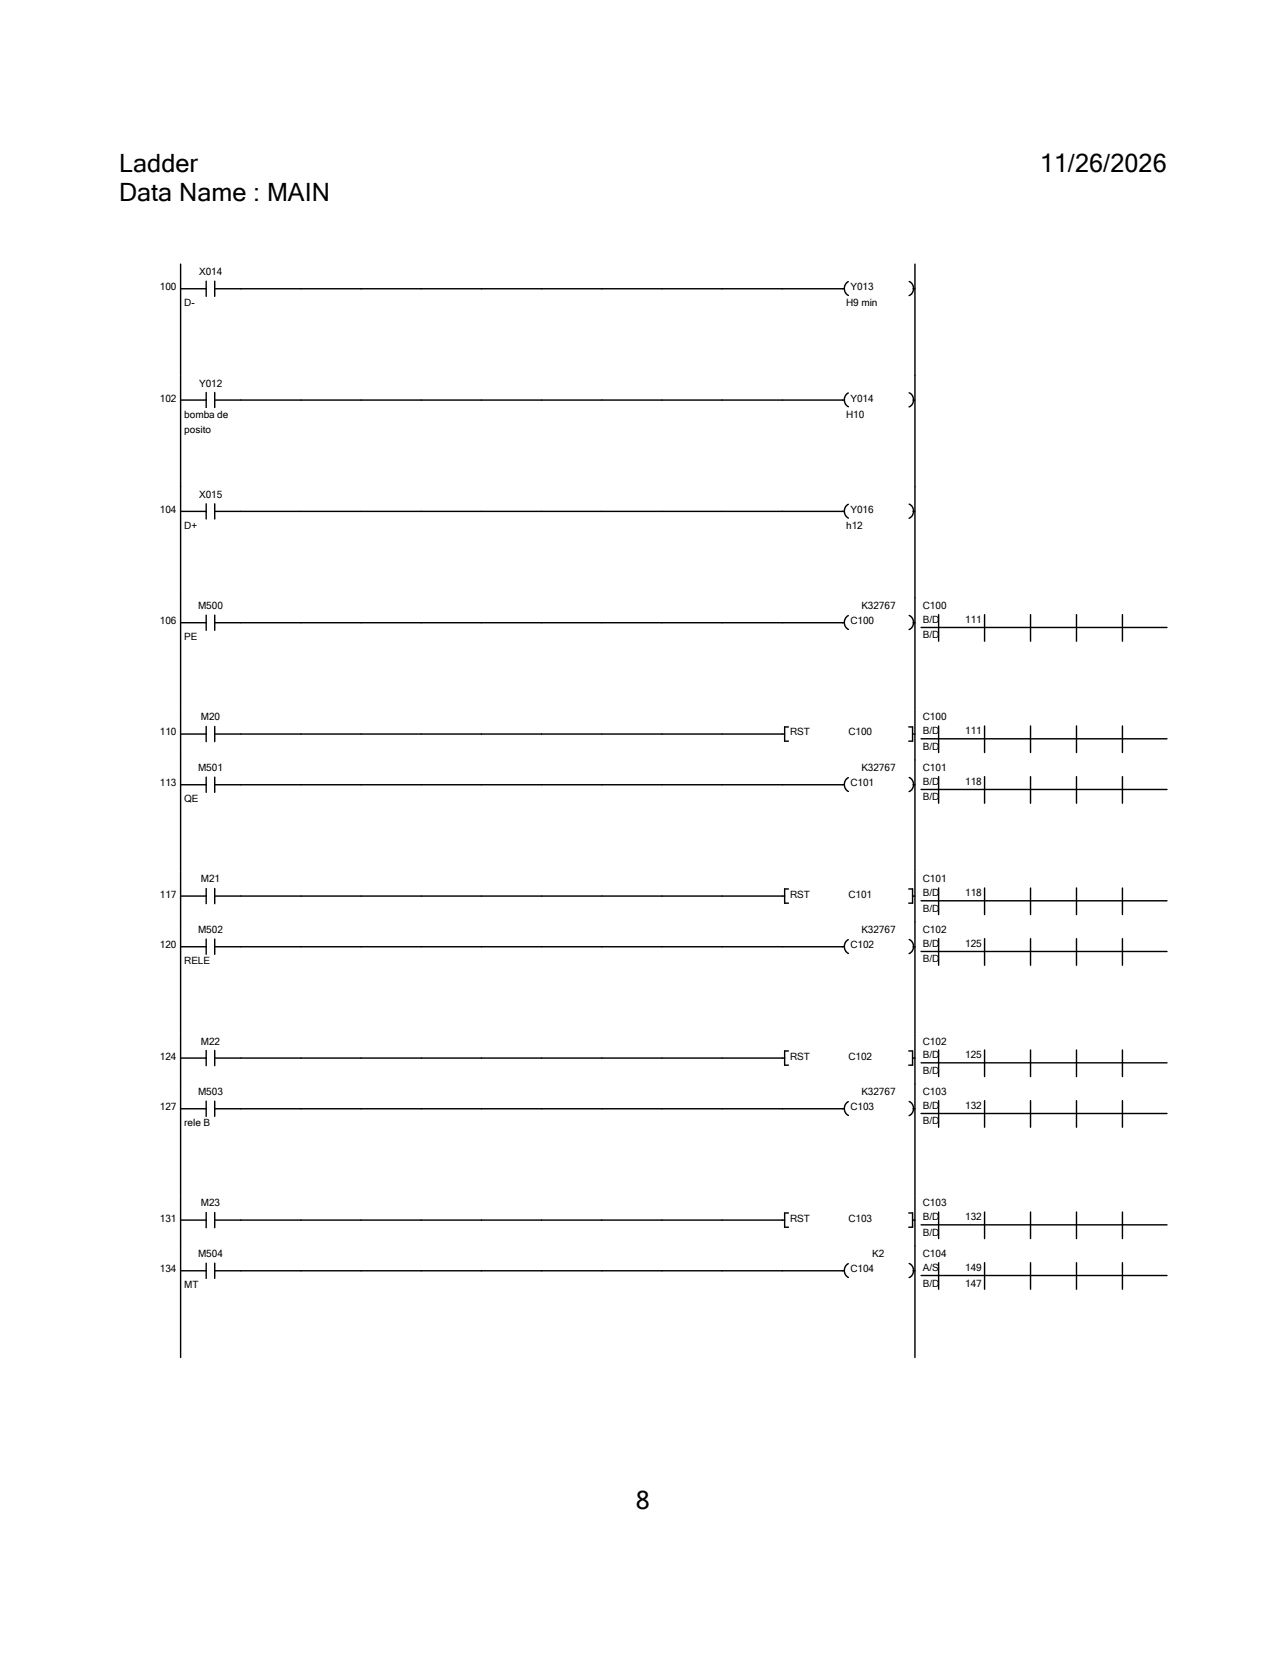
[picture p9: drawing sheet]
<svg xmlns="http://www.w3.org/2000/svg" width="216mm" height="279mm" viewBox="0 0 216 279" stroke-linecap="round" stroke-linejoin="round" font-family="sans-serif">
<path d="M20 44.3h175.9v200.2h-175.9z" fill-rule="evenodd" fill="#fff" stroke="#fff" stroke-width=".24"/>
<g fill="#fff">
<path d="M20 44.4h121.4v18.7h-121.4z" fill-rule="evenodd"/>
<path d="M141.4 44.4h12.2v18.7h-12.2zM26.8 47.2h3.2v1.9h-3.2z" fill-rule="evenodd"/>
</g>
<path d="M33.4 44.7h3.9v1.8h-3.9z" fill="#fff"/>
<path d="M30.3 48.5h4.3M34.6 47.2v2.6M36 48.5h4.4M36 47.2v2.6" fill="none" stroke="#000" stroke-width=".24"/>
<path d="M30.9 49.9h1.8v1.9h-1.8z" fill="#fff"/>
<path d="M30.3 44.3v18.7M40.4 48.5h101.4M142.4 47.3a1.33 1.33 0 0 0 0 2.3" fill="none" stroke="#000" stroke-width=".24"/>
<path d="M142.8 47.2h3.9v1.9h-3.9z" fill="#fff"/>
<path d="M152.6 47.3a1.31 1.31 0 0 1 .8 1.2 1.31 1.31 0 0 1-.8 1.1M153.3 48.5h.3" fill="none" stroke="#000" stroke-width=".24"/>
<path d="M142.1 49.9h5.2v1.9h-5.2z" fill="#fff"/>
<path d="M153.6 44.3v18.7" fill="none" stroke="#000" stroke-width=".24"/>
<g fill="#fff">
<path d="M20 63.1h121.4v18.6h-121.4z" fill-rule="evenodd"/>
<path d="M141.4 63.1h12.2v18.6h-12.2zM26.8 65.9h3.2v1.9h-3.2z" fill-rule="evenodd"/>
</g>
<path d="M33.4 63.4h3.9v1.8h-3.9z" fill="#fff"/>
<path d="M30.3 67.2h4.3M34.6 65.9v2.5M36 67.2h4.4M36 65.9v2.5" fill="none" stroke="#000" stroke-width=".24"/>
<g fill="#fff">
<path d="M30.9 68.6h7.5v1.9h-7.5z"/>
<path d="M30.9 71.2h4.5v1.8h-4.5z"/>
</g>
<path d="M30.3 63v18.7M40.4 67.2h101.4M142.4 66a1.33 1.33 0 0 0 0 2.3" fill="none" stroke="#000" stroke-width=".24"/>
<path d="M142.8 65.9h3.9v1.9h-3.9z" fill="#fff"/>
<path d="M152.6 66a1.31 1.31 0 0 1 .8 1.1 1.31 1.31 0 0 1-.8 1.2M153.3 67.2h.3" fill="none" stroke="#000" stroke-width=".24"/>
<path d="M142.1 68.6h3v1.9h-3z" fill="#fff"/>
<path d="M153.6 63v18.7" fill="none" stroke="#000" stroke-width=".24"/>
<g fill="#fff">
<path d="M20 81.7h121.4v18.8h-121.4z" fill-rule="evenodd"/>
<path d="M141.4 81.7h12.2v18.8h-12.2zM26.8 84.6h3.2v1.8h-3.2z" fill-rule="evenodd"/>
</g>
<path d="M33.4 82h3.9v1.9h-3.9z" fill="#fff"/>
<path d="M30.3 85.9h4.3M34.6 84.6v2.5M36 85.9h4.4M36 84.6v2.5" fill="none" stroke="#000" stroke-width=".24"/>
<path d="M30.9 87.3h2.2v1.9h-2.2z" fill="#fff"/>
<path d="M30.3 81.7v18.7M40.4 85.9h101.4M142.4 84.7a1.33 1.33 0 0 0 0 2.3" fill="none" stroke="#000" stroke-width=".24"/>
<path d="M142.8 84.6h3.9v1.8h-3.9z" fill="#fff"/>
<path d="M152.6 84.7a1.31 1.31 0 0 1 .8 1.1 1.31 1.31 0 0 1-.8 1.2M153.3 85.9h.3" fill="none" stroke="#000" stroke-width=".24"/>
<path d="M142.1 87.3h2.8v1.9h-2.8z" fill="#fff"/>
<path d="M153.6 81.7v18.7" fill="none" stroke="#000" stroke-width=".24"/>
<g fill="#fff">
<path d="M20 100.5h121.4v18.6h-121.4z" fill-rule="evenodd"/>
<path d="M141.4 100.5h12.2v18.6h-12.2zM26.8 103.3h3.2v1.9h-3.2z" fill-rule="evenodd"/>
</g>
<path d="M33.3 100.8h4.1v1.8h-4.1z" fill="#fff"/>
<path d="M30.3 104.6h4.3M34.6 103.3v2.5M36 104.6h4.4M36 103.3v2.5" fill="none" stroke="#000" stroke-width=".24"/>
<path d="M30.9 106h2.2v1.9h-2.2z" fill="#fff"/>
<path d="M30.3 100.4v18.7M40.4 104.6h101.4M142.4 103.4a1.33 1.33 0 0 0 0 2.3" fill="none" stroke="#000" stroke-width=".24"/>
<g fill="#fff">
<path d="M144.6 100.8h5.8v1.8h-5.8z"/>
<path d="M142.8 103.3h4v1.9h-4z"/>
</g>
<path d="M152.6 103.3a1.31 1.31 0 0 1 .8 1.2 1.31 1.31 0 0 1-.8 1.2M153.3 104.6h.3M153.6 100.4v18.7" fill="none" stroke="#000" stroke-width=".24"/>
<g fill="#fff">
<path d="M154.6 100.4h41.3v7.7h-41.3z"/>
<path d="M154.9 100.8h4v1.8h-4z"/>
<path d="M154.9 103h2.8v1.9h-2.8z"/>
<path d="M162.1 103h3.1v1.9h-3.1z"/>
<path d="M154.9 105.7h2.8v1.8h-2.8z"/>
</g>
<path d="M154.6 105.4h41.3M157.6 103.2v4.5M165.3 103.2v4.5M173 103.2v4.5M180.7 103.2v4.5M188.4 103.2v4.5" fill="none" stroke="#000" stroke-width=".24"/>
<path d="M20 119.1h133.6v8.5h-133.6z" fill-rule="evenodd" fill="#fff"/>
<g fill="#fff">
<path d="M26.8 122h3.2v1.8h-3.2z"/>
<path d="M33.7 119.4h3.3v1.9h-3.3z"/>
</g>
<path d="M30.3 119.1v8.5M30.3 123.3h4.3M34.6 122v2.5M36 123.3h95.7M36 122v2.5M132.4 122.1h-.7v2.3h.7" fill="none" stroke="#000" stroke-width=".24"/>
<g fill="#fff">
<path d="M132.7 122h3.3v1.8h-3.3z"/>
<path d="M142.5 122h3.9v1.8h-3.9z"/>
</g>
<path d="M153.6 119.1v8.5M152.6 122.1h.6v2.3h-.6M153.2 123.3h.4" fill="none" stroke="#000" stroke-width=".24"/>
<g fill="#fff">
<path d="M154.6 119.1h41.3v7.6h-41.3z"/>
<path d="M154.9 119.4h4v1.9h-4z"/>
<path d="M154.9 121.8h2.8v1.8h-2.8z"/>
<path d="M162.1 121.8h3.1v1.8h-3.1z"/>
<path d="M154.9 124.4h2.8v1.8h-2.8z"/>
</g>
<path d="M154.6 124h41.3M157.6 121.9v4.5M165.3 121.9v4.5M173 121.9v4.5M180.7 121.9v4.5M188.4 121.9v4.5" fill="none" stroke="#000" stroke-width=".24"/>
<g fill="#fff">
<path d="M20 127.6h121.4v18.7h-121.4z" fill-rule="evenodd"/>
<path d="M141.4 127.6h12.2v18.7h-12.2zM26.8 130.5h3.2v1.8h-3.2z" fill-rule="evenodd"/>
</g>
<path d="M33.3 127.9h4.1v1.9h-4.1z" fill="#fff"/>
<path d="M30.3 131.8h4.3M34.6 130.5v2.5M36 131.8h4.4M36 130.5v2.5" fill="none" stroke="#000" stroke-width=".24"/>
<path d="M30.9 133.2h2.4v1.8h-2.4z" fill="#fff"/>
<path d="M30.3 127.6v18.7M40.4 131.8h101.4M142.4 130.6a1.33 1.33 0 0 0 0 2.3" fill="none" stroke="#000" stroke-width=".24"/>
<g fill="#fff">
<path d="M144.6 127.9h5.8v1.9h-5.8z"/>
<path d="M142.8 130.5h4v1.8h-4z"/>
</g>
<path d="M152.6 130.5a1.31 1.31 0 0 1 .8 1.2 1.31 1.31 0 0 1-.8 1.2M153.3 131.8h.3M153.6 127.6v18.7" fill="none" stroke="#000" stroke-width=".24"/>
<g fill="#fff">
<path d="M154.6 127.6h41.3v7.7h-41.3z"/>
<path d="M154.9 127.9h4v1.9h-4z"/>
<path d="M154.9 130.3h2.8v1.8h-2.8z"/>
<path d="M162.1 130.3h3.1v1.8h-3.1z"/>
<path d="M154.9 132.9h2.8v1.8h-2.8z"/>
</g>
<path d="M154.6 132.6h41.3M157.6 130.4v4.5M165.3 130.4v4.5M173 130.4v4.5M180.7 130.4v4.5M188.4 130.4v4.5" fill="none" stroke="#000" stroke-width=".24"/>
<path d="M20 146.3h133.6v8.6h-133.6z" fill-rule="evenodd" fill="#fff"/>
<g fill="#fff">
<path d="M26.8 149.2h3.2v1.8h-3.2z"/>
<path d="M33.7 146.6h3.3v1.9h-3.3z"/>
</g>
<path d="M30.3 150.5h4.3M30.3 146.3v8.5M34.6 149.2v2.5M36 150.5h95.7M36 149.2v2.5M132.4 149.3h-.7v2.4h.7" fill="none" stroke="#000" stroke-width=".24"/>
<g fill="#fff">
<path d="M132.7 149.2h3.3v1.8h-3.3z"/>
<path d="M142.5 149.2h3.9v1.8h-3.9z"/>
</g>
<path d="M152.6 149.3h.6v2.4h-.6M153.2 150.5h.4M153.6 146.3v8.5" fill="none" stroke="#000" stroke-width=".24"/>
<g fill="#fff">
<path d="M154.6 146.3h41.3v7.7h-41.3z"/>
<path d="M154.9 146.6h4v1.9h-4z"/>
<path d="M154.9 148.9h2.8v1.9h-2.8z"/>
<path d="M162.1 148.9h3.1v1.9h-3.1z"/>
<path d="M154.9 151.6h2.8v1.8h-2.8z"/>
</g>
<path d="M154.6 151.3h41.3M157.6 149.1v4.5M165.3 149.1v4.5M173 149.1v4.5M180.7 149.1v4.5M188.4 149.1v4.5" fill="none" stroke="#000" stroke-width=".24"/>
<g fill="#fff">
<path d="M20 154.9h121.4v18.6h-121.4z" fill-rule="evenodd"/>
<path d="M141.4 154.9h12.2v18.6h-12.2zM26.8 157.7h3.2v1.9h-3.2z" fill-rule="evenodd"/>
</g>
<path d="M33.3 155.2h4.1v1.8h-4.1z" fill="#fff"/>
<path d="M30.3 159h4.3M34.6 157.7v2.5M36 159h4.4M36 157.7v2.5" fill="none" stroke="#000" stroke-width=".24"/>
<path d="M30.9 160.4h4.4v1.9h-4.4z" fill="#fff"/>
<path d="M30.3 154.8v18.7M40.4 159h101.4M142.4 157.8a1.33 1.33 0 0 0 0 2.3" fill="none" stroke="#000" stroke-width=".24"/>
<g fill="#fff">
<path d="M144.6 155.2h5.8v1.8h-5.8z"/>
<path d="M142.8 157.7h4v1.9h-4z"/>
</g>
<path d="M152.6 157.7a1.31 1.31 0 0 1 .8 1.2 1.31 1.31 0 0 1-.8 1.2M153.3 159h.3M153.6 154.8v18.7" fill="none" stroke="#000" stroke-width=".24"/>
<g fill="#fff">
<path d="M154.6 154.8h41.3v7.7h-41.3z"/>
<path d="M154.9 155.2h4v1.8h-4z"/>
<path d="M154.9 157.4h2.8v1.9h-2.8z"/>
<path d="M162.1 157.4h3.1v1.9h-3.1z"/>
<path d="M154.9 160.1h2.8v1.8h-2.8z"/>
</g>
<path d="M154.6 159.8h41.3M157.6 157.6v4.5M165.3 157.6v4.5M173 157.6v4.5M180.7 157.6v4.5M188.4 157.6v4.5" fill="none" stroke="#000" stroke-width=".24"/>
<path d="M20 173.5h133.6v8.6h-133.6z" fill-rule="evenodd" fill="#fff"/>
<g fill="#fff">
<path d="M26.8 176.4h3.2v1.9h-3.2z"/>
<path d="M33.7 173.9h3.3v1.8h-3.3z"/>
</g>
<path d="M30.3 177.7h4.3M30.3 173.5v8.5M34.6 176.4v2.5M36 177.7h95.7M36 176.4v2.5M132.4 176.5h-.7v2.4h.7" fill="none" stroke="#000" stroke-width=".24"/>
<g fill="#fff">
<path d="M132.7 176.4h3.3v1.9h-3.3z"/>
<path d="M142.5 176.4h3.9v1.9h-3.9z"/>
</g>
<path d="M152.6 176.5h.6v2.4h-.6M153.2 177.7h.4M153.6 173.5v8.5" fill="none" stroke="#000" stroke-width=".24"/>
<g fill="#fff">
<path d="M154.6 173.5h41.3v7.6h-41.3z"/>
<path d="M154.9 173.9h4v1.8h-4z"/>
<path d="M154.9 176.1h2.8v1.9h-2.8z"/>
<path d="M162.1 176.1h3.1v1.9h-3.1z"/>
<path d="M154.9 178.8h2.8v1.8h-2.8z"/>
</g>
<path d="M154.6 178.5h41.3M157.6 176.3v4.5M165.3 176.3v4.5M173 176.3v4.5M180.7 176.3v4.5M188.4 176.3v4.5" fill="none" stroke="#000" stroke-width=".24"/>
<g fill="#fff">
<path d="M20 182.1h121.4v18.6h-121.4z" fill-rule="evenodd"/>
<path d="M141.4 182.1h12.2v18.6h-12.2zM26.8 184.9h3.2v1.9h-3.2z" fill-rule="evenodd"/>
</g>
<path d="M33.3 182.4h4.1v1.8h-4.1z" fill="#fff"/>
<path d="M30.3 186.2h4.3M34.6 184.9v2.5M36 186.2h4.4M36 184.9v2.5" fill="none" stroke="#000" stroke-width=".24"/>
<path d="M30.9 187.6h4.4v1.9h-4.4z" fill="#fff"/>
<path d="M30.3 182v18.7M40.4 186.2h101.4M142.4 185a1.33 1.33 0 0 0 0 2.3" fill="none" stroke="#000" stroke-width=".24"/>
<g fill="#fff">
<path d="M144.6 182.4h5.8v1.8h-5.8z"/>
<path d="M142.8 184.9h4v1.9h-4z"/>
</g>
<path d="M152.6 185a1.31 1.31 0 0 1 .8 1.1 1.31 1.31 0 0 1-.8 1.2M153.3 186.2h.3M153.6 182v18.7" fill="none" stroke="#000" stroke-width=".24"/>
<g fill="#fff">
<path d="M154.6 182h41.3v7.7h-41.3z"/>
<path d="M154.9 182.4h4v1.8h-4z"/>
<path d="M154.9 184.7h2.8v1.8h-2.8z"/>
<path d="M162.1 184.7h3.1v1.8h-3.1z"/>
<path d="M154.9 187.3h2.8v1.8h-2.8z"/>
</g>
<path d="M154.6 187h41.3M157.6 184.8v4.5M165.3 184.8v4.5M173 184.8v4.5M180.7 184.8v4.5M188.4 184.8v4.5" fill="none" stroke="#000" stroke-width=".24"/>
<path d="M20 200.7h133.6v8.6h-133.6z" fill-rule="evenodd" fill="#fff"/>
<g fill="#fff">
<path d="M26.8 203.6h3.2v1.8h-3.2z"/>
<path d="M33.7 201h3.3v1.9h-3.3z"/>
</g>
<path d="M30.3 204.9h4.3M30.3 200.7v8.5M34.6 203.6v2.5M36 204.9h95.7M36 203.6v2.5M132.4 203.7h-.7v2.4h.7" fill="none" stroke="#000" stroke-width=".24"/>
<g fill="#fff">
<path d="M132.7 203.6h3.3v1.8h-3.3z"/>
<path d="M142.5 203.6h3.9v1.8h-3.9z"/>
</g>
<path d="M152.6 203.7h.6v2.4h-.6M153.2 204.9h.4M153.6 200.7v8.5" fill="none" stroke="#000" stroke-width=".24"/>
<g fill="#fff">
<path d="M154.6 200.7h41.3v7.7h-41.3z"/>
<path d="M154.9 201h4v1.9h-4z"/>
<path d="M154.9 203.4h2.8v1.8h-2.8z"/>
<path d="M162.1 203.4h3.1v1.8h-3.1z"/>
<path d="M154.9 206h2.8v1.9h-2.8z"/>
</g>
<path d="M154.6 205.7h41.3M157.6 203.5v4.5M165.3 203.5v4.5M173 203.5v4.5M180.7 203.5v4.5M188.4 203.5v4.5" fill="none" stroke="#000" stroke-width=".24"/>
<g fill="#fff">
<path d="M20 209.3h121.4v18.7h-121.4z" fill-rule="evenodd"/>
<path d="M141.4 209.3h12.2v18.7h-12.2zM26.8 212.1h3.2v1.9h-3.2z" fill-rule="evenodd"/>
</g>
<path d="M33.3 209.5h4.1v1.9h-4.1z" fill="#fff"/>
<path d="M30.3 213.4h4.3M34.6 212.1v2.5M36 213.4h4.4M36 212.1v2.5" fill="none" stroke="#000" stroke-width=".24"/>
<path d="M30.9 214.8h2.4v1.9h-2.4z" fill="#fff"/>
<path d="M30.3 209.2v18.7M40.4 213.4h101.4M142.4 212.2a1.33 1.33 0 0 0 0 2.3" fill="none" stroke="#000" stroke-width=".24"/>
<g fill="#fff">
<path d="M146.4 209.5h2.1v1.9h-2.1z"/>
<path d="M142.8 212.1h4v1.9h-4z"/>
</g>
<path d="M152.6 212.2a1.31 1.31 0 0 1 .8 1.1 1.31 1.31 0 0 1-.8 1.2M153.3 213.4h.3M153.6 209.2v18.7" fill="none" stroke="#000" stroke-width=".24"/>
<g fill="#fff">
<path d="M154.6 209.3h41.3v7.6h-41.3z"/>
<path d="M154.9 209.5h4v1.9h-4z"/>
<path d="M154.9 211.9h2.7v1.8h-2.7z"/>
<path d="M162.1 211.9h3.1v1.8h-3.1z"/>
<path d="M154.9 214.5h2.8v1.9h-2.8z"/>
<path d="M162.1 214.5h3.1v1.9h-3.1z"/>
</g>
<path d="M154.6 214.2h41.3M157.6 212v4.5M165.3 212v4.5M173 212v4.5M180.7 212v4.5M188.4 212v4.5" fill="none" stroke="#000" stroke-width=".24"/>
<g fill="#fff">
<path d="M20 25h13.2v4.8h-13.2z"/>
<path d="M174.6 25h21.3v4.8h-21.3z"/>
<path d="M20 29.8h35.5v4.8h-35.5z"/>
<path d="M106.8 249.6h2.3v4.7h-2.3z"/>
</g>
<g font-size="4.2">
<text x="20" y="28.9">Ladder</text>
<text x="174.6" y="28.9">11/26/2026</text>
<text x="20" y="33.7">Data Name : MAIN</text>
<text x="106.8" y="253.4">8</text>
</g>
<g font-size="1.7">
<text x="33.4" y="46.2">X014</text>
<text x="26.8" y="48.7">100</text>
<text x="30.9" y="51.4">D-</text>
<text x="142.1" y="51.4">H9 min</text>
<text x="142.8" y="48.7">Y013</text>
<text x="33.4" y="64.9">Y012</text>
<text x="26.8" y="67.4">102</text>
<text x="30.9" y="70.1">bomba de</text>
<text x="142.1" y="70.1">H10</text>
<text x="142.8" y="67.4">Y014</text>
<text x="30.9" y="72.7">posito</text>
<text x="33.4" y="83.6">X015</text>
<text x="26.8" y="86.1">104</text>
<text x="30.9" y="88.8">D+</text>
<text x="142.1" y="88.8">h12</text>
<text x="142.8" y="86.1">Y016</text>
<text x="26.8" y="104.8">106</text>
<text x="30.9" y="107.5">PE</text>
<text x="33.3" y="102.3">M500</text>
<text x="142.8" y="104.8">C100</text>
<text x="144.6" y="102.3">K32767</text>
<text x="154.9" y="102.3">C100</text>
<text x="154.9" y="104.6">B/D</text>
<text x="154.9" y="107.2">B/D</text>
<text x="162.1" y="104.6">111</text>
<text x="26.8" y="123.5">110</text>
<text x="33.7" y="120.9">M20</text>
<text x="132.7" y="123.5">RST</text>
<text x="142.5" y="123.5">C100</text>
<text x="154.9" y="120.9">C100</text>
<text x="154.9" y="123.3">B/D</text>
<text x="154.9" y="125.9">B/D</text>
<text x="162.1" y="123.3">111</text>
<text x="26.8" y="132">113</text>
<text x="33.3" y="129.5">M501</text>
<text x="142.8" y="132">C101</text>
<text x="144.6" y="129.5">K32767</text>
<text x="154.9" y="129.5">C101</text>
<text x="154.9" y="131.8">B/D</text>
<text x="162.1" y="131.8">118</text>
<text x="30.9" y="134.7">QE</text>
<text x="154.9" y="134.4">B/D</text>
<text x="33.7" y="148.2">M21</text>
<text x="154.9" y="148.2">C101</text>
<text x="26.8" y="150.7">117</text>
<text x="132.7" y="150.7">RST</text>
<text x="142.5" y="150.7">C101</text>
<text x="154.9" y="150.5">B/D</text>
<text x="154.9" y="153.1">B/D</text>
<text x="162.1" y="150.5">118</text>
<text x="26.8" y="159.2">120</text>
<text x="30.9" y="161.9">RELE</text>
<text x="33.3" y="156.7">M502</text>
<text x="142.8" y="159.2">C102</text>
<text x="144.6" y="156.7">K32767</text>
<text x="154.9" y="156.7">C102</text>
<text x="154.9" y="159">B/D</text>
<text x="154.9" y="161.6">B/D</text>
<text x="162.1" y="159">125</text>
<text x="26.8" y="177.9">124</text>
<text x="33.7" y="175.4">M22</text>
<text x="132.7" y="177.9">RST</text>
<text x="142.5" y="177.9">C102</text>
<text x="154.9" y="175.4">C102</text>
<text x="154.9" y="177.7">B/D</text>
<text x="162.1" y="177.7">125</text>
<text x="33.3" y="183.9">M503</text>
<text x="144.6" y="183.9">K32767</text>
<text x="154.9" y="180.3">B/D</text>
<text x="154.9" y="183.9">C103</text>
<text x="26.8" y="186.4">127</text>
<text x="30.9" y="189.1">rele B</text>
<text x="142.8" y="186.4">C103</text>
<text x="154.9" y="186.2">B/D</text>
<text x="154.9" y="188.8">B/D</text>
<text x="162.1" y="186.2">132</text>
<text x="33.7" y="202.6">M23</text>
<text x="154.9" y="202.6">C103</text>
<text x="26.8" y="205.1">131</text>
<text x="132.7" y="205.1">RST</text>
<text x="142.5" y="205.1">C103</text>
<text x="154.9" y="204.9">B/D</text>
<text x="154.9" y="207.5">B/D</text>
<text x="162.1" y="204.9">132</text>
<text x="26.8" y="213.6">134</text>
<text x="33.3" y="211.1">M504</text>
<text x="142.8" y="213.6">C104</text>
<text x="146.4" y="211.1">K2</text>
<text x="154.9" y="211.1">C104</text>
<text x="154.9" y="213.4">A/S</text>
<text x="162.1" y="213.4">149</text>
<text x="30.9" y="216.3">MT</text>
<text x="154.9" y="216">B/D</text>
<text x="162.1" y="216">147</text>
</g>
</svg>
